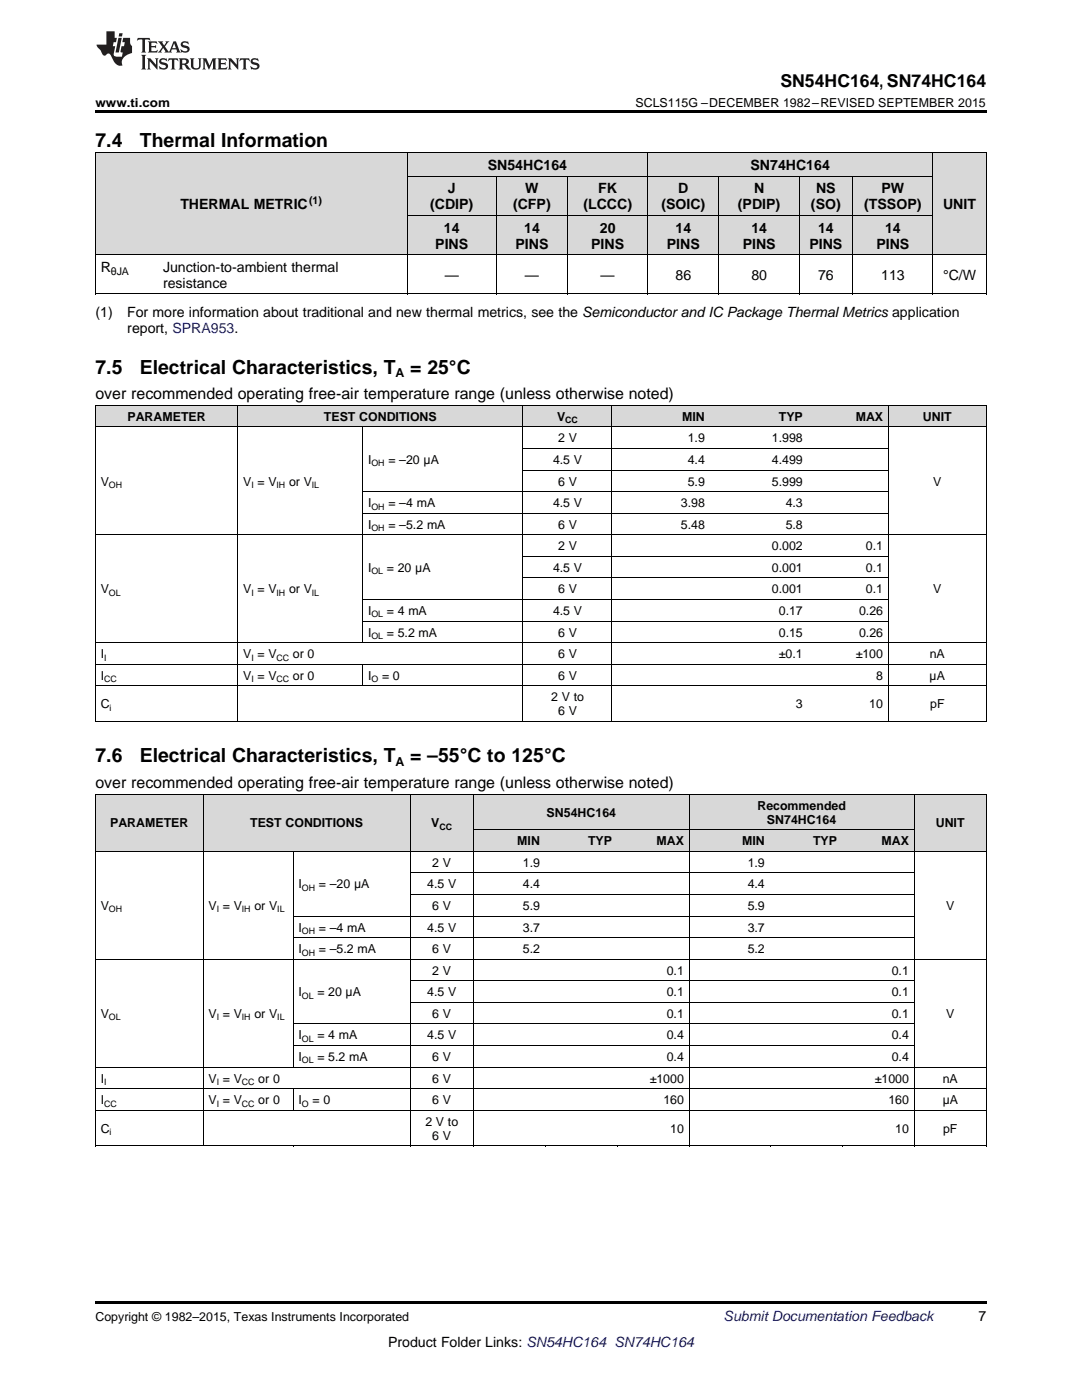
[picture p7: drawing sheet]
<svg xmlns="http://www.w3.org/2000/svg" width="216mm" height="279mm" viewBox="0 0 216 279" stroke-linecap="round" stroke-linejoin="round" font-family="sans-serif">
<g fill="#d8d8d8">
<path d="M19 158.5h21.6v11.5h-21.6z"/>
<path d="M40.6 158.5h17.9v11.5h-17.9z"/>
<path d="M58.5 158.5h23.4v11.5h-23.4z"/>
<path d="M81.9 158.5h12.6v11.5h-12.6z"/>
<path d="M94.5 165.7h14.3v4.3h-14.3z"/>
<path d="M108.8 165.7h14.4v4.3h-14.4z"/>
<path d="M123.2 165.7h14.3v4.3h-14.3z"/>
<path d="M137.5 165.7h16.2v4.3h-16.2z"/>
<path d="M153.7 165.7h14.4v4.3h-14.4z"/>
<path d="M168.1 165.7h14.4v4.3h-14.4z"/>
<path d="M182.5 158.5h14.3v11.5h-14.3z"/>
<path d="M94.5 158.5h14.3v7.2h-14.3z"/>
<path d="M108.8 158.5h14.4v7.2h-14.4z"/>
<path d="M123.2 158.5h14.3v7.2h-14.3z"/>
<path d="M137.5 158.5h16.2v7.2h-16.2z"/>
<path d="M153.7 158.5h14.4v7.2h-14.4z"/>
<path d="M168.1 158.5h14.4v7.2h-14.4z"/>
<path d="M19 81h28.5v4.3h-28.5z"/>
<path d="M47.5 81h24.9v4.3h-24.9z"/>
<path d="M72.4 81h32v4.3h-32z"/>
<path d="M104.4 81h17.8v4.3h-17.8z"/>
<path d="M122.2 81h19.5v4.3h-19.5z"/>
<path d="M141.7 81h19.6v4.3h-19.6z"/>
<path d="M161.3 81h16v4.3h-16z"/>
<path d="M177.3 81h19.5v4.3h-19.5z"/>
<path d="M19 30.6h12.5v20.3h-12.5z"/>
<path d="M31.5 30.6h49.8v20.3h-49.8z"/>
<path d="M81.3 43h17.8v7.9h-17.8z"/>
<path d="M99.1 43h14.2v7.9h-14.2z"/>
<path d="M113.3 43h16v7.9h-16z"/>
<path d="M129.3 43h14.2v7.9h-14.2z"/>
<path d="M143.5 43h16v7.9h-16z"/>
<path d="M159.5 43h10.7v7.9h-10.7z"/>
<path d="M170.2 43h16v7.9h-16z"/>
<path d="M186.2 30.6h10.6v20.3h-10.6z"/>
<path d="M81.3 35.2h17.8v7.8h-17.8z"/>
<path d="M99.1 35.2h14.2v7.8h-14.2z"/>
<path d="M113.3 35.2h16v7.8h-16z"/>
<path d="M129.3 35.2h14.2v7.8h-14.2z"/>
<path d="M143.5 35.2h16v7.8h-16z"/>
<path d="M159.5 35.2h10.7v7.8h-10.7z"/>
<path d="M170.2 35.2h16v7.8h-16z"/>
<path d="M81.3 30.6h17.8v4.6h-17.8z"/>
<path d="M99.1 30.6h14.2v4.6h-14.2z"/>
<path d="M113.3 30.6h16v4.6h-16z"/>
<path d="M129.3 30.6h14.2v4.6h-14.2z"/>
<path d="M143.5 30.6h16v4.6h-16z"/>
<path d="M159.5 30.6h10.7v4.6h-10.7z"/>
<path d="M170.2 30.6h16v4.6h-16z"/>
</g>
<g fill="#000">
<path d="M19 22h177.8v.5h-177.8zM19 58.7h.2zM81.2 58.7h.1zM99 58.7h.1zM113.2 58.7h.1zM129.2 58.7h.1zM143.4 58.7h.1zM159.4 58.7h.1zM170.1 58.7h.1zM186.1 58.7h.1zM196.7 58.7h.1zM19 144h.2z"/>
<path d="M72.3 144h.1zM104.3 144h.1zM122.1 144h.1zM141.6 144h.1zM161.2 144h.1zM177.2 144h.1zM196.7 144h.1zM19 228.7h.2zM58.4 228.7h.1zM81.8 228.7h.1zM94.4 228.7h.1zM108.7 228.7h.1z"/>
<path d="M123.1 228.7h.1zM137.4 228.7h.1zM153.6 228.7h.1zM168 228.7h.1zM182.4 228.7h.1zM196.7 228.7h.1zM19 259.7h177.8v.5h-177.8z"/>
</g>
<g fill="none" stroke="#000" stroke-width=".2">
<path d="M19 30.5h177.8M19.1 30.5v28.2M81.2 30.5v28.2M81.3 35.2h104.8M99 35.2v23.5M113.2 35.2v23.5M129.2 30.5v28.2M143.5 35.2v23.5M159.4 35.2v23.5M170.1 35.2v23.5M186.1 30.5v28.2M196.8 30.5v28.2"/>
<path d="M19 58.6h177.8M19 50.8h177.8M81.3 43h104.9M19 80.9h177.8v63.1M19 85.2h177.8M19.1 80.9v63.1M47.4 80.9v63.1M72.3 85.2v43.1M72.4 98.1h104.9M104.3 80.9v63.1M104.4 93.8h72.9M104.4 89.5h72.9"/>
<path d="M122.1 80.9v63.1M177.2 80.9v63.1M19 106.7h177.8M72.4 119.6h104.9M72.4 102.4h104.9M104.4 115.3h72.9M104.4 111h72.9M19 136.9h177.8M19 132.6h177.8M19 128.3h177.8M72.3 132.6v4.3M72.4 123.9h104.9"/>
<path d="M19 158.5h177.8M19 144h177.8M19.1 158.5v70.2M40.5 158.5v70.2M81.8 158.5v70.2M94.4 158.5v70.2M137.5 158.5v70.2M182.4 158.5v70.2M196.8 158.5v70.2M19 169.9h177.8M58.5 169.9v43.1M81.9 178.5h100.6"/>
<path d="M81.9 174.2h100.6M94.5 165.6h87.9M19 191.4h177.8M58.5 187.1h124M58.5 182.8h124M81.9 195.7h100.6M19 217.3h177.8M19 213h177.8M58.5 217.3v4.3M58.5 208.7h124M58.5 204.3h124M81.9 200h100.6"/>
<path d="M19 228.7h177.8M19 221.6h177.8"/>
</g>
<g fill="#231f20">
<path d="M27.5 7.6l-.1 .5 .4-.2h.6v.1v2.1l-.2 .4h1l-.3-.4v-2.1l.1-.1h.5l.5 .2-.2-.5zM29.5 8.3l.2 .3v1.5l-.2 .4h1.8l.2-.6a1.04 1.04 0 0 1-1.3 .2v-.7h.6l.3 .2v-.6l-.3 .2h-.6v-.6l.8-.1 .4 .3-.2-.5zM31.5 8.3l.9 1.1-.9 1.1h.8l-.2-.2 .5-.7 .4 .7-.2 .2h1.5l-.1-.2 .1-.4h.9l.1 .4-.2 .2h1l-.3-.3-.7-1.9h-.5l-.9 2-.8-1 .9-1h-.8l.1 .3-.3 .5-.4-.6 .2-.2zM34.7 8.6l.4 1h-.7zM36.3 8.4a.63 .63 0 0 0-.2 .7 .63 .63 0 0 0 .6 .4l.6 .2 .1 .2a.75 .75 0 0 1-.7 .4 .75 .75 0 0 1-.6-.5l.1 .7 .1-.1a1.11 1.11 0 0 0 1.5-.6 1.13 1.13 0 0 0-1.2-.8l-.1-.4a1.04 1.04 0 0 1 1.2 .2l-.2-.5-.1 .1-.5-.2zM28.2 10.9l.2 .4v2.2l-.2 .4h1l-.3-.4v-2.2l.3-.4zM29.3 11.6l.3 .4v1.5l-.3 .4h.8l-.2-.4v-1.3l1.5 1.7v-1.9l.2-.4h-.7l.2 .4v.9l-1.1-1.3zM32 11.8a.62 .62 0 0 0-.2 .7 .62 .62 0 0 0 .6 .4l.6 .1 .1 .3a.76 .76 0 0 1-.7 .3 .76 .76 0 0 1-.6-.4l.1 .7 .1-.1a1.11 1.11 0 0 0 1.5-.6 1.13 1.13 0 0 0-1.2-.8l-.1-.4a1.04 1.04 0 0 1 1.2 .2l-.2-.6-.1 .1-.5-.1zM33.7 11.6l-.2 .6a.61 .61 0 0 1 .8-.3v1.6l-.2 .4h.9l-.2-.4v-1.6a.63 .63 0 0 1 .8 .3l-.2-.6zM35.6 11.6l.3 .4v1.5l-.3 .4h1l-.2-.2v-.8l.5 .2a.76 .76 0 0 0 1.2 .7l-1-1a.58 .58 0 0 0 .6-.5 .58 .58 0 0 0-.5-.6zM36.4 11.9h.1a.45 .45 0 0 1 .5 .1 .45 .45 0 0 1 .1 .5l-.7 .2zM37.9 11.6l.2 .2a2.17 2.17 0 0 0 .3 1.9 .99 .99 0 0 0 1.6-.6v-1.1l.2-.4h-.7l.2 .2a1.92 1.92 0 0 1-.2 1.8 .6 .6 0 0 1-.9-.5v-1.1l.2-.4zM40.4 11.6l.2 .4v1.5l-.2 .4h.7l-.2-.4v-1.4l.8 1.8 .8-1.8v1.4l-.2 .4h.9l-.2-.4v-1.5l.2-.4h-.8l-.6 1.5-.6-1.5zM43.4 11.6l.2 .4v1.5l-.2 .4h1.8l.2-.6a1.04 1.04 0 0 1-1.3 .1v-.6h.5l.4 .2v-.6l-.4 .2h-.5v-.7h.8l.3 .3-.1-.6zM45.5 11.6l.2 .4v1.5l-.2 .4h.7l-.2-.4v-1.3l1.5 1.7v-1.9l.2-.4h-.7l.2 .4v.9l-1.1-1.3zM47.9 11.6l-.1 .6a.61 .61 0 0 1 .8-.3v1.6l-.3 .4h1l-.3-.4 .1-1.6a.63 .63 0 0 1 .7 .3l-.1-.6zM50.2 11.8a.62 .62 0 0 0-.2 .7 .62 .62 0 0 0 .6 .4l.6 .1 .2 .3a.76 .76 0 0 1-.8 .3 .76 .76 0 0 1-.6-.4l.1 .7 .2-.1a1.11 1.11 0 0 0 1.5-.6 1.13 1.13 0 0 0-1.3-.8l-.1-.4a1.04 1.04 0 0 1 1.2 .2l-.1-.6-.2 .1-.5-.1z"/>
<path d="M21.2 6.3v2.6h-1.9l.1 .4 .7 .9a.91 .91 0 0 0 1 .8 .56 .56 0 0 1 .5-.3 .56 .56 0 0 1 .5 .3l.4 .8a1.53 1.53 0 0 0 1.9 1.2 1.54 1.54 0 0 1 1-2.1l.9-.3v-1.4a1.52 1.52 0 0 1-.3-1.6h-1.4l-.2 .8h.5l-.2 .8h-.4l-.2 1v.2l.4 .1-.2 .8a1.93 1.93 0 0 1-1.6-.3l.3-1.8h-.5l.2-.8h.4l.2-.8h-.4v-1.3zM23.6 7.6l-.6 2.9h.7l.6-2.9zM23.8 6.6l-.1 .7h.6l.2-.7z"/>
</g>
<g font-size="3.9">
<text x="19" y="29.3">7.4</text>
<text x="27.9" y="29.3">Thermal Information</text>
<text x="19" y="74.5">7.5</text>
<text x="27.9" y="74.5">Electrical Characteristics, T</text>
<text x="81.8" y="74.5">= 25°C</text>
<text x="19" y="152.1">7.6</text>
<text x="27.9" y="152.1">Electrical Characteristics, T</text>
<text x="81.8" y="152.1">= –55°C to 125°C</text>
</g>
<text font-size="3.5" x="155.7" y="17.3">SN54HC164, SN74HC164</text>
<g font-size="3.2">
<text x="19" y="79.7">over recommended operating free-air temperature range (unless otherwise noted)</text>
<text x="19" y="157.3">over recommended operating free-air temperature range (unless otherwise noted)</text>
</g>
<g font-size="2.8">
<text x="97.3" y="33.9">SN54HC164</text>
<text x="149.8" y="33.9">SN74HC164</text>
<text x="36" y="41.8">THERMAL METRIC</text>
<text x="85.8" y="41.8">(CDIP)</text>
<text x="89.4" y="38.6">J</text>
<text x="102.4" y="41.8">(CFP)</text>
<text x="104.8" y="38.6">W</text>
<text x="116.4" y="41.8">(LCCC)</text>
<text x="119.4" y="38.6">FK</text>
<text x="132" y="41.8">(SOIC)</text>
<text x="135.3" y="38.6">D</text>
<text x="147.2" y="41.8">(PDIP)</text>
<text x="150.5" y="38.6">N</text>
<text x="161.8" y="41.8">(SO)</text>
<text x="162.8" y="38.6">NS</text>
<text x="172.4" y="41.8">(TSSOP)</text>
<text x="175.9" y="38.6">PW</text>
<text x="188.2" y="41.8">UNIT</text>
<text x="88.6" y="46.4">14</text>
<text x="104.6" y="46.4">14</text>
<text x="119.7" y="46.4">20</text>
<text x="134.8" y="46.4">14</text>
<text x="149.9" y="46.4">14</text>
<text x="163.2" y="46.4">14</text>
<text x="176.6" y="46.4">14</text>
<text x="86.9" y="49.6">PINS</text>
<text x="102.9" y="49.6">PINS</text>
<text x="118" y="49.6">PINS</text>
<text x="133.1" y="49.6">PINS</text>
<text x="148.2" y="49.6">PINS</text>
<text x="161.5" y="49.6">PINS</text>
<text x="174.9" y="49.6">PINS</text>
<text x="20.1" y="54.3">R</text>
<text x="32.5" y="54.3">Junction-to-ambient thermal</text>
<text x="32.5" y="57.4">resistance</text>
<text x="88.8" y="55.8">—</text>
<text x="104.7" y="55.8">—</text>
<text x="119.8" y="55.8">—</text>
<text x="134.8" y="55.8">86</text>
<text x="149.9" y="55.8">80</text>
<text x="163.2" y="55.8">76</text>
<text x="175.8" y="55.8">113</text>
<text x="188.2" y="55.8">°C/W</text>
<text x="19" y="63.3">(1)</text>
<text x="25.4" y="63.3">For more information about traditional and new thermal metrics, see the Semiconductor and IC Package Thermal Metrics application</text>
<text x="25.4" y="66.5">report, SPRA953.</text>
<text x="195.3" y="263.6">7</text>
<text x="77.4" y="268.9">Product Folder Links: SN54HC164 SN74HC164</text>
</g>
<text font-size="2.8" fill="#0000c8" x="144.4" y="263.6">Submit Documentation Feedback</text>
<g font-size="2.5">
<text x="19" y="21.4">www.ti.com</text>
<text x="126.8" y="21.4">SCLS115G –DECEMBER 1982–REVISED SEPTEMBER 2015</text>
<text x="78.9" y="75.3">A</text>
<text x="25.4" y="84">PARAMETER</text>
<text x="64.6" y="84">TEST CONDITIONS</text>
<text x="111.2" y="84">V</text>
<text x="136.1" y="84">MIN</text>
<text x="155.4" y="84">TYP</text>
<text x="170.7" y="84">MAX</text>
<text x="184.1" y="84">UNIT</text>
<text x="111.4" y="88.3">2 V</text>
<text x="137.2" y="88.3">1.9</text>
<text x="154" y="88.3">1.998</text>
<text x="73.4" y="92.6">I</text>
<text x="77.5" y="92.6">= –20 μA</text>
<text x="110.3" y="92.6">4.5 V</text>
<text x="137.2" y="92.6">4.4</text>
<text x="154" y="92.6">4.499</text>
<text x="20.1" y="96.9">V</text>
<text x="48.5" y="96.9">V = V</text>
<text x="57.7" y="96.9">or V</text>
<text x="73.4" y="101.2">I</text>
<text x="77.5" y="101.2">= –4 mA</text>
<text x="110.3" y="101.2">4.5 V</text>
<text x="111.4" y="96.9">6 V</text>
<text x="135.9" y="101.2">3.98</text>
<text x="137.2" y="96.9">5.9</text>
<text x="154" y="96.9">5.999</text>
<text x="156.8" y="101.2">4.3</text>
<text x="186.2" y="96.9">V</text>
<text x="73.4" y="105.5">I</text>
<text x="77.5" y="105.5">= –5.2 mA</text>
<text x="111.4" y="105.5">6 V</text>
<text x="135.9" y="105.5">5.48</text>
<text x="156.8" y="105.5">5.8</text>
<text x="111.4" y="109.8">2 V</text>
<text x="154" y="109.8">0.002</text>
<text x="172.8" y="109.8">0.1</text>
<text x="20.1" y="118.4">V</text>
<text x="48.5" y="118.4">V = V</text>
<text x="57.7" y="118.4">or V</text>
<text x="73.4" y="114.1">I</text>
<text x="77.2" y="114.1">= 20 μA</text>
<text x="110.3" y="114.1">4.5 V</text>
<text x="111.4" y="118.4">6 V</text>
<text x="154" y="114.1">0.001</text>
<text x="154" y="118.4">0.001</text>
<text x="172.8" y="114.1">0.1</text>
<text x="172.8" y="118.4">0.1</text>
<text x="186.2" y="118.4">V</text>
<text x="73.4" y="122.7">I</text>
<text x="77.2" y="122.7">= 4 mA</text>
<text x="110.3" y="122.7">4.5 V</text>
<text x="155.4" y="122.7">0.17</text>
<text x="171.4" y="122.7">0.26</text>
<text x="20.1" y="131.3">I</text>
<text x="48.5" y="131.3">V = V</text>
<text x="58.5" y="131.3">or 0</text>
<text x="73.4" y="127">I</text>
<text x="77.2" y="127">= 5.2 mA</text>
<text x="111.4" y="127">6 V</text>
<text x="111.4" y="131.3">6 V</text>
<text x="155.4" y="127">0.15</text>
<text x="155.4" y="131.3">±0.1</text>
<text x="170.7" y="131.3">±100</text>
<text x="171.4" y="127">0.26</text>
<text x="185.5" y="131.3">nA</text>
<text x="20.1" y="135.6">I</text>
<text x="48.5" y="135.6">V = V</text>
<text x="58.5" y="135.6">or 0</text>
<text x="73.4" y="135.6">I</text>
<text x="76.2" y="135.6">= 0</text>
<text x="111.4" y="135.6">6 V</text>
<text x="174.8" y="135.6">8</text>
<text x="185.5" y="135.6">µA</text>
<text x="20.1" y="141.4">C</text>
<text x="110" y="139.9">2 V to</text>
<text x="111.4" y="142.8">6 V</text>
<text x="158.8" y="141.4">3</text>
<text x="173.5" y="141.4">10</text>
<text x="185.6" y="141.4">pF</text>
<text x="78.9" y="152.9">A</text>
<text x="151.1" y="161.6">Recommended</text>
<text x="22" y="165.1">PARAMETER</text>
<text x="49.9" y="165.1">TEST CONDITIONS</text>
<text x="86" y="165.1">V</text>
<text x="109.1" y="163">SN54HC164</text>
<text x="153" y="164.4">SN74HC164</text>
<text x="186.7" y="165.1">UNIT</text>
<text x="86.3" y="173">2 V</text>
<text x="103.2" y="168.7">MIN</text>
<text x="104.3" y="173">1.9</text>
<text x="117.3" y="168.7">TYP</text>
<text x="131" y="168.7">MAX</text>
<text x="148.1" y="168.7">MIN</text>
<text x="149.2" y="173">1.9</text>
<text x="162.2" y="168.7">TYP</text>
<text x="175.9" y="168.7">MAX</text>
<text x="59.6" y="177.3">I</text>
<text x="63.6" y="177.3">= –20 μA</text>
<text x="85.2" y="177.3">4.5 V</text>
<text x="104.3" y="177.3">4.4</text>
<text x="149.2" y="177.3">4.4</text>
<text x="20.1" y="181.6">V</text>
<text x="41.6" y="181.6">V = V</text>
<text x="50.8" y="181.6">or V</text>
<text x="59.6" y="185.9">I</text>
<text x="63.6" y="185.9">= –4 mA</text>
<text x="85.2" y="185.9">4.5 V</text>
<text x="86.3" y="181.6">6 V</text>
<text x="104.3" y="181.6">5.9</text>
<text x="104.3" y="185.9">3.7</text>
<text x="149.2" y="181.6">5.9</text>
<text x="149.2" y="185.9">3.7</text>
<text x="188.8" y="181.6">V</text>
<text x="59.6" y="190.2">I</text>
<text x="63.6" y="190.2">= –5.2 mA</text>
<text x="86.3" y="190.2">6 V</text>
<text x="104.3" y="190.2">5.2</text>
<text x="149.2" y="190.2">5.2</text>
<text x="86.3" y="194.5">2 V</text>
<text x="133" y="194.5">0.1</text>
<text x="177.9" y="194.5">0.1</text>
<text x="20.1" y="203.1">V</text>
<text x="41.6" y="203.1">V = V</text>
<text x="50.8" y="203.1">or V</text>
<text x="59.6" y="198.8">I</text>
<text x="63.3" y="198.8">= 20 μA</text>
<text x="85.2" y="198.8">4.5 V</text>
<text x="86.3" y="203.1">6 V</text>
<text x="133" y="198.8">0.1</text>
<text x="133" y="203.1">0.1</text>
<text x="177.9" y="198.8">0.1</text>
<text x="177.9" y="203.1">0.1</text>
<text x="188.8" y="203.1">V</text>
<text x="59.6" y="207.4">I</text>
<text x="63.3" y="207.4">= 4 mA</text>
<text x="85.2" y="207.4">4.5 V</text>
<text x="133" y="207.4">0.4</text>
<text x="177.9" y="207.4">0.4</text>
<text x="59.6" y="211.7">I</text>
<text x="63.3" y="211.7">= 5.2 mA</text>
<text x="86.3" y="211.7">6 V</text>
<text x="133" y="211.7">0.4</text>
<text x="177.9" y="211.7">0.4</text>
<text x="20.1" y="216">I</text>
<text x="20.1" y="220.3">I</text>
<text x="41.6" y="216">V = V</text>
<text x="41.6" y="220.3">V = V</text>
<text x="51.5" y="216">or 0</text>
<text x="51.5" y="220.3">or 0</text>
<text x="59.6" y="220.3">I</text>
<text x="62.4" y="220.3">= 0</text>
<text x="86.3" y="216">6 V</text>
<text x="86.3" y="220.3">6 V</text>
<text x="129.6" y="216">±1000</text>
<text x="132.4" y="220.3">160</text>
<text x="174.6" y="216">±1000</text>
<text x="177.3" y="220.3">160</text>
<text x="188.1" y="216">nA</text>
<text x="188.1" y="220.3">µA</text>
<text x="20.1" y="226.1">C</text>
<text x="84.9" y="224.6">2 V to</text>
<text x="86.3" y="227.5">6 V</text>
<text x="133.7" y="226.1">10</text>
<text x="178.6" y="226.1">10</text>
<text x="188.2" y="226.1">pF</text>
<text x="19" y="263.6">Copyright © 1982–2015, Texas Instruments Incorporated</text>
</g>
<g font-size="2.1">
<text x="61.7" y="40.6">(1)</text>
<text x="22.1" y="54.8">θJA</text>
</g>
<g font-size="1.8">
<text x="112.8" y="84.5">CC</text>
<text x="74.1" y="93.1">OH</text>
<text x="21.7" y="97.4">OH</text>
<text x="50.2" y="97.4">I</text>
<text x="55.2" y="97.4">IH</text>
<text x="62.2" y="97.4">IL</text>
<text x="74.1" y="101.7">OH</text>
<text x="74.1" y="106">OH</text>
<text x="21.7" y="118.9">OL</text>
<text x="50.2" y="118.9">I</text>
<text x="55.2" y="118.9">IH</text>
<text x="62.2" y="118.9">IL</text>
<text x="74.1" y="114.6">OL</text>
<text x="74.1" y="123.2">OL</text>
<text x="20.8" y="131.8">I</text>
<text x="50.2" y="131.8">I</text>
<text x="55.2" y="131.8">CC</text>
<text x="74.1" y="127.5">OL</text>
<text x="20.8" y="136.1">CC</text>
<text x="50.2" y="136.1">I</text>
<text x="55.2" y="136.1">CC</text>
<text x="74.1" y="136.1">O</text>
<text x="21.9" y="141.9">i</text>
<text x="87.7" y="165.6">CC</text>
<text x="60.3" y="177.8">OH</text>
<text x="21.7" y="182.1">OH</text>
<text x="43.3" y="182.1">I</text>
<text x="48.3" y="182.1">IH</text>
<text x="55.3" y="182.1">IL</text>
<text x="60.3" y="186.4">OH</text>
<text x="60.3" y="190.7">OH</text>
<text x="21.7" y="203.6">OL</text>
<text x="43.3" y="203.6">I</text>
<text x="48.3" y="203.6">IH</text>
<text x="55.3" y="203.6">IL</text>
<text x="60.3" y="199.3">OL</text>
<text x="60.3" y="207.9">OL</text>
<text x="60.3" y="212.2">OL</text>
<text x="20.8" y="216.5">I</text>
<text x="20.8" y="220.8">CC</text>
<text x="43.3" y="216.5">I</text>
<text x="43.3" y="220.8">I</text>
<text x="48.3" y="216.5">CC</text>
<text x="48.3" y="220.8">CC</text>
<text x="60.3" y="220.8">O</text>
<text x="21.9" y="226.6">i</text>
</g>
</svg>
